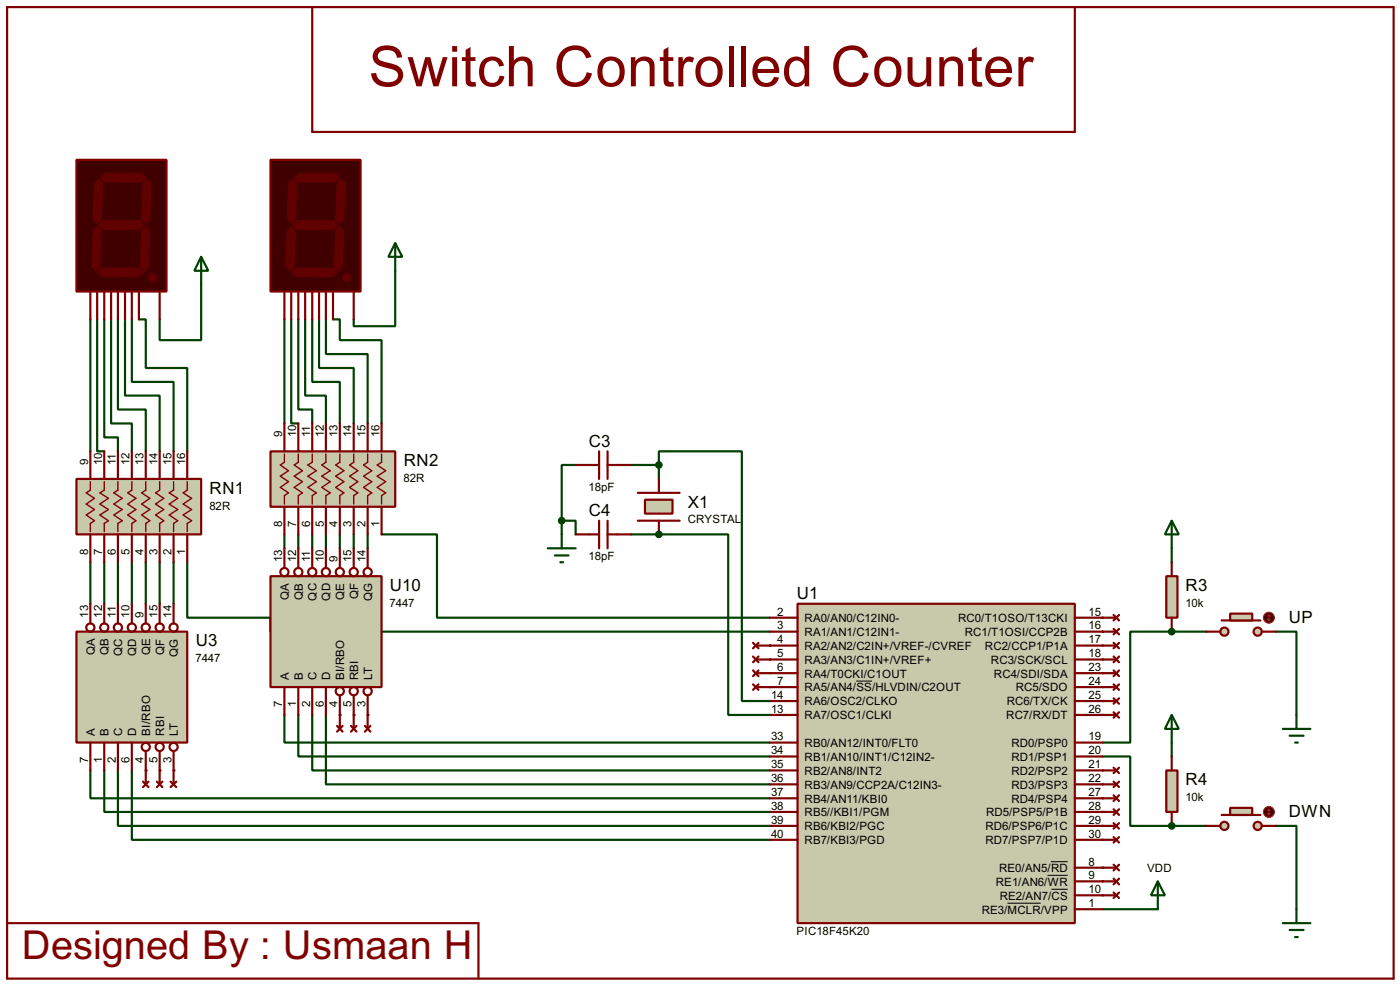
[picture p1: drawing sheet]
<svg xmlns="http://www.w3.org/2000/svg" width="256mm" height="180mm" viewBox="0 0 256 180" stroke-linecap="round" stroke-linejoin="round" font-family="sans-serif">
<path d="M36.9 52.1v10.2h-7.6v-3.8M72.4 49.6v10.1h-7.6v-1.2" fill="none" stroke="#004000" stroke-width=".4"/>
<g fill="#004000">
<circle cx="141" cy="123.2" r=".2"/>
<circle cx="141" cy="125.8" r=".2"/>
<circle cx="202" cy="113.1" r=".2"/>
<circle cx="202" cy="120.7" r=".2"/>
<circle cx="202" cy="123.2" r=".2"/>
<circle cx="202" cy="125.8" r=".2"/>
<circle cx="202" cy="128.3" r=".2"/>
<circle cx="202" cy="130.9" r=".2"/>
<circle cx="202" cy="141" r=".2"/>
<circle cx="202" cy="143.6" r=".2"/>
<circle cx="202" cy="146.1" r=".2"/>
<circle cx="202" cy="148.6" r=".2"/>
<circle cx="202" cy="151.2" r=".2"/>
<circle cx="202" cy="153.7" r=".2"/>
<circle cx="202" cy="158.8" r=".2"/>
<circle cx="202" cy="161.3" r=".2"/>
<circle cx="202" cy="163.9" r=".2"/>
</g>
<path d="M202 166.4h10.1" fill="none" stroke="#004000" stroke-width=".4"/>
<g fill="#004000">
<circle cx="202" cy="115.6" r=".2"/>
<circle cx="202" cy="118.2" r=".2"/>
<circle cx="141" cy="118.2" r=".2"/>
<circle cx="141" cy="120.7" r=".2"/>
<circle cx="214.7" cy="115.6" r=".2"/>
</g>
<path d="M214.7 100.4v2.5M221 115.6h-13.9v20.3h-5.1M233.7 115.6h3.8v15.3" fill="none" stroke="#004000" stroke-width=".4"/>
<circle cx="214.7" cy="151.2" r=".2" fill="#004000"/>
<path d="M202 138.5h5.1v12.7h13.9M214.7 135.9v2.6M233.7 151.2h3.8v15.2" fill="none" stroke="#004000" stroke-width=".4"/>
<circle cx="120.7" cy="97.8" r=".2" fill="#004000"/>
<path d="M102.9 95.3h2.6v2.5M102.9 95.3v2.5M105.5 85.1h-2.6v10.2M115.6 97.8h17.8v33.1h7.6M115.6 85.1h5.1v-2.5h15.2v45.7h5.1M52.1 130.9v5h88.9M54.7 130.9v7.6h86.3M57.2 130.9v10.1h83.8M59.7 130.9v12.7h81.3" fill="none" stroke="#004000" stroke-width=".4"/>
<g fill="#004000">
<circle cx="62.3" cy="130.9" r=".2"/>
<circle cx="64.8" cy="130.9" r=".2"/>
<circle cx="67.4" cy="130.9" r=".2"/>
</g>
<path d="M16.6 141v5.1h124.4M19.1 141v7.6h121.9M21.6 141v10.2h119.4M24.2 141v12.7h116.8" fill="none" stroke="#004000" stroke-width=".4"/>
<g fill="#004000">
<circle cx="26.7" cy="141" r=".2"/>
<circle cx="29.3" cy="141" r=".2"/>
<circle cx="31.8" cy="141" r=".2"/>
</g>
<g fill="none" stroke="#004000" stroke-width=".4">
<path d="M16.6 58.5v24.1M17.8 58.5v24.1h1.3M19.1 58.5v21.6h2.5v2.5M20.4 58.5v19h3.8v5.1M21.6 58.5v16.5h5.1v7.6M22.9 58.5v13.9h6.4v10.2M24.2 58.5v11.4h7.6v12.7M25.5 58.5h1.2v8.9h7.6v15.2M52.1 58.5v19M53.4 58.5v19h1.3M54.7 58.5v16.5h2.5v2.5M55.9 58.5v13.9h3.8v5.1"/>
<path d="M57.2 58.5v11.4h5.1v7.6M58.5 58.5v8.9h6.3v10.1M59.7 58.5v6.3h7.7v12.7M61 58.5h1.3v3.8h7.6v15.2M52.1 97.8v2.6M54.7 97.8v2.6M57.2 97.8v2.6M59.7 97.8v2.6M62.3 97.8v2.6M64.8 97.8v2.6M67.4 97.8v2.6M69.9 97.8h10.2v15.3h60.9"/>
<path d="M120.7 85.1v2.6M16.6 102.9v7.6M19.1 102.9v7.6M21.6 102.9v7.6M24.2 102.9v7.6M26.7 102.9v7.6M29.3 102.9v7.6M31.8 102.9v7.6M34.3 102.9v10.2h15.3v2.5h91.4M212.1 161.3l1.3 2.6h-2.5zM212.1 161.3v5.1"/>
</g>
<path d="M14 29.3h16.5v24.1h-16.5z" fill="#400000" stroke="#800000" stroke-width=".4"/>
<g fill="#600000" stroke="#600000" stroke-width=".18">
<path d="M18.3 32.6l.8-.8h6.9l.7 .8-.7 .7h-6.9z" fill-rule="evenodd"/>
<path d="M26.2 33.6l.8-.8 .7 .8-.2 6.6-.8 .7-.7-.7z" fill-rule="evenodd"/>
<path d="M18.1 41.2l.8-.8h6.8l.8 .8-.8 .8h-6.8z" fill-rule="evenodd"/>
<path d="M17.3 33.6l.8-.8 .8 .8-.3 6.6-.8 .7-.7-.7z" fill-rule="evenodd"/>
<path d="M26 42.2l.7-.7 .8 .7-.3 6.6-.7 .8-.8-.8z" fill-rule="evenodd"/>
<path d="M17.8 49.8l.8-.7h6.9l.7 .7-.7 .8h-6.9z" fill-rule="evenodd"/>
<path d="M17.1 42.2l.7-.7 .8 .7-.3 6.6-.7 .8-.8-.8z" fill-rule="evenodd"/>
<circle cx="27.9" cy="50.9" r=".75"/>
</g>
<path d="M16.6 53.4v5.1M17.8 53.4v5.1M19.1 53.4v5.1M20.4 53.4v5.1M21.6 53.4v5.1M22.9 53.4v5.1M24.2 53.4v5.1M25.5 53.4v5.1M29.3 53.4v5.1" fill="none" stroke="#800000" stroke-width=".4"/>
<path d="M49.6 29.3h16.5v24.1h-16.5z" fill="#400000" stroke="#800000" stroke-width=".4"/>
<g fill="#600000" stroke="#600000" stroke-width=".18">
<path d="M54.7 31.8h6.8l.8 .8-.8 .7h-6.8l-.8-.7z" fill-rule="evenodd"/>
<path d="M61.8 33.6l.7-.8 .8 .8-.3 6.6-.7 .7-.8-.7z" fill-rule="evenodd"/>
<path d="M53.6 41.2l.8-.8h6.9l.7 .8-.7 .8h-6.9z" fill-rule="evenodd"/>
<path d="M52.9 33.6l.7-.8 .8 .8-.2 6.6-.8 .7-.8-.7z" fill-rule="evenodd"/>
<path d="M61.5 42.2l.8-.7 .7 .7-.2 6.6-.8 .8-.7-.8z" fill-rule="evenodd"/>
<path d="M53.4 49.8l.8-.7h6.8l.8 .7-.8 .8h-6.8z" fill-rule="evenodd"/>
<path d="M52.6 42.2l.8-.7 .8 .7-.3 6.6-.8 .8-.7-.8z" fill-rule="evenodd"/>
<circle cx="63.5" cy="50.9" r=".75"/>
</g>
<g fill="none" stroke="#800000" stroke-width=".4">
<path d="M52.1 53.4v5.1M53.4 53.4v5.1M54.7 53.4v5.1M55.9 53.4v5.1M57.2 53.4v5.1M58.5 53.4v5.1M59.7 53.4v5.1M61 53.4v5.1M64.8 53.4v5.1M138 117.7l1 1M138.5 118.2h2.5M139 117.7l-1 1"/>
<path d="M202 113.1h2.5M202 115.6h2.5M202 118.2h2.5M204 112.6l1 1M204 115.1l1 1M204 117.7l1 1M205 112.6l-1 1M205 115.1l-1 1M205 117.7l-1 1M138 120.2l1 1M138 122.7l1 1.1M138 125.3l1 1"/>
<path d="M138.5 120.7h2.5M138.5 123.2h2.5M138.5 125.8h2.5M139 120.2l-1 1M139 122.7l-1 1.1M139 125.3l-1 1M202 120.7h2.5M202 123.2h2.5M202 125.8h2.5M202 128.3h2.5M202 130.9h2.5M204 120.2l1 1"/>
<path d="M204 122.7l1 1.1M204 125.3l1 1M204 127.8l1 1M204 130.4l1 1M205 120.2l-1 1M205 122.7l-1 1.1M205 125.3l-1 1M205 127.8l-1 1M205 130.4l-1 1M202 141h2.5M202 143.6h2.5M202 146.1h2.5"/>
<path d="M202 148.6h2.5M202 151.2h2.5M202 153.7h2.5M202 158.8h2.5M204 140.5l1 1M204 143.1l1 1M204 145.6l1 1M204 148.1l1 1.1M204 150.7l1 1M204 153.2l1 1M204 158.3l1 1M205 140.5l-1 1"/>
<path d="M205 143.1l-1 1M205 145.6l-1 1M205 148.1l-1 1.1M205 150.7l-1 1M205 153.2l-1 1M205 158.3l-1 1M202 161.3h2.5M202 163.9h2.5M204 160.8l1 1.1M204 163.4l1 1M205 160.8l-1 1.1M205 163.4l-1 1"/>
</g>
<path d="M36.9 47l1.3 2.6h-2.6zM36.9 47v5.1M72.4 44.5l1.3 2.5h-2.5zM72.4 44.5v5.1" fill="none" stroke="#004000" stroke-width=".4"/>
<path d="M146.1 110.5h50.8v58.5h-50.8z" fill="#c8c8aa" stroke="#800000" stroke-width=".4"/>
<g fill="none" stroke="#800000" stroke-width=".4">
<path d="M141 113.1h5.1M141 115.6h5.1M141 118.2h5.1M196.9 113.1h5.1M196.9 115.6h5.1M196.9 118.2h5.1M141 123.2h5.1M141 125.8h5.1M141 128.3h5.1M141 130.9h5.1M141 135.9h5.1M141 138.5h5.1"/>
<path d="M141 120.7h5.1M196.9 123.2h5.1M196.9 125.8h5.1M196.9 128.3h5.1M196.9 130.9h5.1M196.9 135.9h5.1M196.9 138.5h5.1M196.9 120.7h5.1M141 141h5.1M141 143.6h5.1M141 146.1h5.1M141 148.6h5.1"/>
<path d="M141 151.2h5.1M141 153.7h5.1M196.9 141h5.1M196.9 143.6h5.1M196.9 146.1h5.1M196.9 148.6h5.1M196.9 151.2h5.1M196.9 153.7h5.1M196.9 158.8h5.1M196.9 161.3h5.1M196.9 163.9h5.1M196.9 166.4h5.1"/>
</g>
<path d="M156.9 124.7h2.9M192.5 157.7h3.1M184.6 165.3h6.1M191.9 160.2h3.7M192.6 162.8h3" fill="none" stroke="#000" stroke-width=".18"/>
<g fill="#c8c8aa" stroke="#800000" stroke-width=".4">
<circle cx="230.4" cy="115.6" r=".75"/>
<circle cx="224.3" cy="115.6" r=".75"/>
</g>
<path d="M223.8 113.6h7.1" fill="none" stroke="#800000" stroke-width=".4"/>
<path d="M225.4 112.3h4v1.3h-4z" fill="#c8c8aa" stroke="#800000" stroke-width=".4"/>
<path d="M221 115.6h2.6M231.2 115.6h2.5" fill="none" stroke="#800000" stroke-width=".4"/>
<circle cx="232.4" cy="113.1" r="1" fill="#400000" stroke="#f00" stroke-width=".2"/>
<path d="M232.2 113.3l.3 .3M232.5 112.6v1M232.5 112.6l-.3 .2M232.5 112.6l.2 .2M232.7 113.3l-.2 .3" fill="none" stroke="#f00" stroke-width=".2"/>
<path d="M213.7 105.5h2v7.6h-2z" fill="#c8c8aa" stroke="#800000" stroke-width=".4"/>
<path d="M214.7 102.9v2.6M214.7 113.1v2.5" fill="none" stroke="#800000" stroke-width=".4"/>
<circle cx="214.6" cy="115.6" r=".5" fill="#004000" stroke="#004000" stroke-width=".4"/>
<path d="M214.7 95.3l1.3 2.5h-2.6zM214.7 95.3v5.1M235 133.4h5.1M236.3 134.7h2.5M237.3 135.9h.5M237.5 130.9v2.5" fill="none" stroke="#004000" stroke-width=".4"/>
<g fill="#c8c8aa" stroke="#800000" stroke-width=".4">
<circle cx="230.4" cy="151.2" r=".75"/>
<circle cx="224.3" cy="151.2" r=".75"/>
</g>
<path d="M223.8 149.2h7.1" fill="none" stroke="#800000" stroke-width=".4"/>
<path d="M225.4 147.9h4v1.3h-4z" fill="#c8c8aa" stroke="#800000" stroke-width=".4"/>
<path d="M221 151.2h2.6M231.2 151.2h2.5" fill="none" stroke="#800000" stroke-width=".4"/>
<circle cx="232.4" cy="148.6" r="1" fill="#400000" stroke="#f00" stroke-width=".2"/>
<path d="M232.2 148.9l.3 .3M232.5 148.1v1.1M232.5 148.1l-.3 .3M232.5 148.1l.2 .3M232.7 148.9l-.2 .3" fill="none" stroke="#f00" stroke-width=".2"/>
<path d="M213.7 141h2v7.6h-2z" fill="#c8c8aa" stroke="#800000" stroke-width=".4"/>
<path d="M1.3 1.3h254v177.8h-254zM57.2 1.3v22.9h139.7v-22.9M116.9 90.2h7.6M116.9 95.3h7.6M214.7 138.5v2.5M214.7 148.6v2.6M1.3 169h86.4v10.1" fill="none" stroke="#800000" stroke-width=".4"/>
<circle cx="214.6" cy="151.2" r=".5" fill="#004000" stroke="#004000" stroke-width=".4"/>
<path d="M214.7 130.9l1.3 2.5h-2.6zM214.7 130.9v5M235 169h5.1M236.3 170.2h2.5M237.3 171.5h.5M237.5 166.4v2.6" fill="none" stroke="#004000" stroke-width=".4"/>
<path d="M118.2 91.5h5v2.5h-5z" fill="#c8c8aa" stroke="#800000" stroke-width=".4"/>
<g fill="none" stroke="#800000" stroke-width=".4">
<path d="M105.5 85.1h4.3M105.5 97.8h4.3M109.8 82.6v5.1M109.8 95.3v5.1M111.3 82.6v5.1M111.3 95.3v5.1M111.3 85.1h4.3M111.3 97.8h4.3M120.7 87.7v2.5M120.7 95.3v2.5M61.8 132.9l1 1M62.3 130.9v2.5"/>
<path d="M62.8 132.9l-1 1M64.3 132.9l1 1M64.8 130.9v2.5M65.3 132.9l-1 1M66.9 132.9l1 1M67.4 130.9v2.5M67.9 132.9l-1 1M26.2 143.1l1 1M26.7 141v2.6M27.2 143.1l-1 1M28.8 143.1l1 1M29.3 141v2.6"/>
<path d="M29.8 143.1l-1 1M31.3 143.1l1 1M31.8 141v2.6M32.3 143.1l-1 1"/>
</g>
<g fill="#004000" stroke="#004000" stroke-width=".4">
<circle cx="120.7" cy="97.8" r=".5"/>
<circle cx="102.9" cy="95.3" r=".5"/>
<circle cx="120.7" cy="85.1" r=".5"/>
</g>
<path d="M102.9 97.8v2.6M100.4 100.4h5.1M101.7 101.7h2.5M102.7 102.9h.5" fill="none" stroke="#004000" stroke-width=".4"/>
<path d="M49.6 105.5h20.3v20.3h-20.3z" fill="#c8c8aa" stroke="#800000" stroke-width=".4"/>
<g fill="none" stroke="#800000" stroke-width=".4">
<path d="M52.1 100.4v3.5M54.7 100.4v3.5M57.2 100.4v3.5M59.7 100.4v3.5M62.3 100.4v3.5M64.8 100.4v3.5M67.4 100.4v3.5M52.1 125.8v5.1M54.7 125.8v5.1M57.2 125.8v5.1M59.7 125.8v5.1M62.3 127.3v3.6"/>
<path d="M64.8 127.3v3.6M67.4 127.3v3.6"/>
<circle cx="52.1" cy="104.7" r=".75"/>
<circle cx="54.6" cy="104.7" r=".75"/>
<circle cx="57.2" cy="104.7" r=".75"/>
<circle cx="59.7" cy="104.7" r=".75"/>
<circle cx="62.2" cy="104.7" r=".75"/>
<circle cx="64.8" cy="104.7" r=".75"/>
<circle cx="67.3" cy="104.7" r=".75"/>
<circle cx="62.2" cy="126.5" r=".75"/>
<circle cx="64.8" cy="126.5" r=".75"/>
<circle cx="67.3" cy="126.5" r=".75"/>
</g>
<path d="M14 115.6h20.3v20.3h-20.3z" fill="#c8c8aa" stroke="#800000" stroke-width=".4"/>
<g fill="none" stroke="#800000" stroke-width=".4">
<path d="M16.6 110.5v3.6M19.1 110.5v3.6M21.6 110.5v3.6M24.2 110.5v3.6M26.7 110.5v3.6M29.3 110.5v3.6M31.8 110.5v3.6M16.6 135.9v5.1M19.1 135.9v5.1M21.6 135.9v5.1M24.2 135.9v5.1M26.7 137.5v3.5"/>
<path d="M29.3 137.5v3.5M31.8 137.5v3.5"/>
<circle cx="16.5" cy="114.9" r=".75"/>
<circle cx="19.1" cy="114.9" r=".75"/>
<circle cx="21.6" cy="114.9" r=".75"/>
<circle cx="24.1" cy="114.9" r=".75"/>
<circle cx="26.7" cy="114.9" r=".75"/>
<circle cx="29.2" cy="114.9" r=".75"/>
<circle cx="31.8" cy="114.9" r=".75"/>
<circle cx="26.7" cy="136.7" r=".75"/>
<circle cx="29.2" cy="136.7" r=".75"/>
<circle cx="31.8" cy="136.7" r=".75"/>
</g>
<path d="M14 87.7h22.9v10.1h-22.9z" fill="#c8c8aa" stroke="#800000" stroke-width=".4"/>
<path d="M16.6 88.2v1.5l-.8 .5 1.5 1-1.5 1.1 1.5 1-1.5 1 1.5 1-.7 .5v1.5M19.1 88.2v1.5l-.8 .5 1.6 1-1.6 1.1 1.6 1-1.6 1 1.6 1-.8 .5v1.5M21.6 88.2v1.5l-.7 .5 1.5 1-1.5 1.1 1.5 1-1.5 1 1.5 1-.8 .5v1.5M24.2 88.2v1.5l-.8 .5 1.5 1-1.5 1.1 1.5 1-1.5 1 1.5 1-.7 .5v1.5M26.7 88.2v1.5l-.7 .5 1.5 1-1.5 1.1 1.5 1-1.5 1 1.5 1-.8 .5v1.5M29.3 88.2v1.5l-.8 .5 1.5 1-1.5 1.1 1.5 1-1.5 1 1.5 1-.7 .5v1.5M31.8 88.2v1.5l-.8 .5 1.6 1-1.6 1.1 1.6 1-1.6 1 1.6 1-.8 .5v1.5M34.3 88.2v1.5l-.7 .5 1.5 1-1.5 1.1 1.5 1-1.5 1 1.5 1-.8 .5v1.5" fill="none" stroke="#800000" stroke-width=".25"/>
<g fill="none" stroke="#800000" stroke-width=".4">
<path d="M16.6 82.6v5.1M16.6 97.8v5.1M19.1 82.6v5.1M19.1 97.8v5.1M21.6 82.6v5.1M21.6 97.8v5.1M24.2 82.6v5.1M24.2 97.8v5.1M26.7 82.6v5.1M26.7 97.8v5.1M29.3 82.6v5.1M29.3 97.8v5.1"/>
<path d="M31.8 82.6v5.1M31.8 97.8v5.1M34.3 82.6v5.1M34.3 97.8v5.1"/>
</g>
<path d="M49.6 82.6h22.8v10.2h-22.8z" fill="#c8c8aa" stroke="#800000" stroke-width=".4"/>
<path d="M52.1 83.1v1.5l-.7 .5 1.5 1.1-1.5 1 1.5 1-1.5 1 1.5 1-.8 .5v1.6M54.7 83.1v1.5l-.8 .5 1.5 1.1-1.5 1 1.5 1-1.5 1 1.5 1-.7 .5v1.6M57.2 83.1v1.5l-.8 .5 1.6 1.1-1.6 1 1.6 1-1.6 1 1.6 1-.8 .5v1.6M59.7 83.1v1.5l-.7 .5 1.5 1.1-1.5 1 1.5 1-1.5 1 1.5 1-.8 .5v1.6M62.3 83.1v1.5l-.8 .5 1.5 1.1-1.5 1 1.5 1-1.5 1 1.5 1-.7 .5v1.6M64.8 83.1v1.5l-.7 .5 1.5 1.1-1.5 1 1.5 1-1.5 1 1.5 1-.8 .5v1.6M67.4 83.1v1.5l-.8 .5 1.5 1.1-1.5 1 1.5 1-1.5 1 1.5 1-.7 .5v1.6M69.9 83.1v1.5l-.8 .5 1.6 1.1-1.6 1 1.6 1-1.6 1 1.6 1-.8 .5v1.6" fill="none" stroke="#800000" stroke-width=".25"/>
<g fill="none" stroke="#800000" stroke-width=".4">
<path d="M52.1 77.5v5.1M54.7 77.5v5.1M57.2 77.5v5.1M59.7 77.5v5.1M62.3 77.5v5.1M64.8 77.5v5.1M67.4 77.5v5.1M69.9 77.5v5.1M52.1 92.8v5M54.7 92.8v5M57.2 92.8v5M59.7 92.8v5"/>
<path d="M62.3 92.8v5M64.8 92.8v5M67.4 92.8v5M69.9 92.8v5"/>
</g>
<text font-size="11.5" fill="#800000" x="67.5" y="15.8">Switch Controlled Counter</text>
<text font-size="8.2" fill="#800000" x="4" y="175.6">Designed By : Usmaan H</text>
<g font-size="3.5">
<text x="107.9" y="81.8">C3</text>
<text x="74" y="85.3">RN2</text>
<text x="38.4" y="90.4">RN1</text>
<text x="107.9" y="94.5">C4</text>
<text x="126" y="92.9">X1</text>
<text x="71.4" y="108.2">U10</text>
<text x="146" y="109.7">U1</text>
<text x="217.2" y="108.2">R3</text>
<text x="35.9" y="118.3">U3</text>
<text x="236.1" y="114.1">UP</text>
<text x="217.2" y="143.7">R4</text>
<text x="236.1" y="149.6">DWN</text>
</g>
<g font-size="2.4">
<text x="51.7" y="80.1" transform="rotate(-90 51.7 80.1)">9</text>
<text x="54.2" y="80.1" transform="rotate(-90 54.2 80.1)">10</text>
<text x="56.8" y="80.1" transform="rotate(-90 56.8 80.1)">11</text>
<text x="59.3" y="80.1" transform="rotate(-90 59.3 80.1)">12</text>
<text x="61.9" y="80.1" transform="rotate(-90 61.9 80.1)">13</text>
<text x="64.4" y="80.1" transform="rotate(-90 64.4 80.1)">14</text>
<text x="66.9" y="80.1" transform="rotate(-90 66.9 80.1)">15</text>
<text x="69.5" y="80.1" transform="rotate(-90 69.5 80.1)">16</text>
<text x="16.2" y="85.1" transform="rotate(-90 16.2 85.1)">9</text>
<text x="18.7" y="85.1" transform="rotate(-90 18.7 85.1)">10</text>
<text x="21.2" y="85.1" transform="rotate(-90 21.2 85.1)">11</text>
<text x="23.8" y="85.1" transform="rotate(-90 23.8 85.1)">12</text>
<text x="26.3" y="85.1" transform="rotate(-90 26.3 85.1)">13</text>
<text x="28.9" y="85.1" transform="rotate(-90 28.9 85.1)">14</text>
<text x="31.4" y="85.1" transform="rotate(-90 31.4 85.1)">15</text>
<text x="33.9" y="85.1" transform="rotate(-90 33.9 85.1)">16</text>
<text x="73.9" y="88.2">82R</text>
<text x="107.8" y="89.9">18pF</text>
<text x="38.4" y="93.3">82R</text>
<text x="126" y="95.8">CRYSTAL</text>
<text x="16.1" y="101.5" transform="rotate(-90 16.1 101.5)">8</text>
<text x="18.7" y="101.5" transform="rotate(-90 18.7 101.5)">7</text>
<text x="21.2" y="101.5" transform="rotate(-90 21.2 101.5)">6</text>
<text x="23.8" y="101.5" transform="rotate(-90 23.8 101.5)">5</text>
<text x="26.3" y="101.5" transform="rotate(-90 26.3 101.5)">4</text>
<text x="28.9" y="101.5" transform="rotate(-90 28.9 101.5)">3</text>
<text x="31.4" y="101.5" transform="rotate(-90 31.4 101.5)">2</text>
<text x="33.9" y="101.5" transform="rotate(-90 33.9 101.5)">1</text>
<text x="51.7" y="96.5" transform="rotate(-90 51.7 96.5)">8</text>
<text x="54.2" y="96.5" transform="rotate(-90 54.2 96.5)">7</text>
<text x="56.8" y="96.5" transform="rotate(-90 56.8 96.5)">6</text>
<text x="59.3" y="96.5" transform="rotate(-90 59.3 96.5)">5</text>
<text x="61.9" y="96.5" transform="rotate(-90 61.9 96.5)">4</text>
<text x="64.4" y="96.5" transform="rotate(-90 64.4 96.5)">3</text>
<text x="66.9" y="96.5" transform="rotate(-90 66.9 96.5)">2</text>
<text x="69.5" y="96.5" transform="rotate(-90 69.5 96.5)">1</text>
<text x="51.7" y="102.9" transform="rotate(-90 51.7 102.9)">13</text>
<text x="54.3" y="102.9" transform="rotate(-90 54.3 102.9)">12</text>
<text x="56.8" y="102.9" transform="rotate(-90 56.8 102.9)">11</text>
<text x="59.3" y="102.9" transform="rotate(-90 59.3 102.9)">10</text>
<text x="61.9" y="102.9" transform="rotate(-90 61.9 102.9)">9</text>
<text x="64.4" y="102.9" transform="rotate(-90 64.4 102.9)">15</text>
<text x="67" y="102.9" transform="rotate(-90 67 102.9)">14</text>
<text x="107.8" y="102.6">18pF</text>
<text x="16.1" y="113.1" transform="rotate(-90 16.1 113.1)">13</text>
<text x="18.7" y="113.1" transform="rotate(-90 18.7 113.1)">12</text>
<text x="21.2" y="113.1" transform="rotate(-90 21.2 113.1)">11</text>
<text x="23.7" y="113.1" transform="rotate(-90 23.7 113.1)">10</text>
<text x="26.3" y="113.1" transform="rotate(-90 26.3 113.1)">9</text>
<text x="28.8" y="113.1" transform="rotate(-90 28.8 113.1)">15</text>
<text x="31.4" y="113.1" transform="rotate(-90 31.4 113.1)">14</text>
<text x="52.9" y="109.8" transform="rotate(-90 52.9 109.8)">QA</text>
<text x="55.5" y="109.8" transform="rotate(-90 55.5 109.8)">QB</text>
<text x="58" y="109.9" transform="rotate(-90 58 109.9)">QC</text>
<text x="60.5" y="109.9" transform="rotate(-90 60.5 109.9)">QD</text>
<text x="63.1" y="109.8" transform="rotate(-90 63.1 109.8)">QE</text>
<text x="65.6" y="109.7" transform="rotate(-90 65.6 109.7)">QF</text>
<text x="68.2" y="110.1" transform="rotate(-90 68.2 110.1)">QG</text>
<text x="71.4" y="111.1">7447</text>
<text x="142.4" y="112.7">2</text>
<text x="147.4" y="113.9">RA0/AN0/C12IN0-</text>
<text x="175.5" y="113.9">RC0/T1OSO/T13CKI</text>
<text x="199.4" y="112.7">15</text>
<text x="217.2" y="111.1">10k</text>
<text x="17.4" y="120" transform="rotate(-90 17.4 120)">QA</text>
<text x="19.9" y="120" transform="rotate(-90 19.9 120)">QB</text>
<text x="27.5" y="120" transform="rotate(-90 27.5 120)">QE</text>
<text x="30" y="119.9" transform="rotate(-90 30 119.9)">QF</text>
<text x="142.4" y="115.2">3</text>
<text x="142.4" y="117.8">4</text>
<text x="147.4" y="116.4">RA1/AN1/C12IN1-</text>
<text x="147.4" y="119">RA2/AN2/C2IN+/VREF-/CVREF</text>
<text x="176.7" y="116.4">RC1/T1OSI/CCP2B</text>
<text x="180.4" y="119">RC2/CCP1/P1A</text>
<text x="199.4" y="115.2">16</text>
<text x="199.4" y="117.8">17</text>
<text x="22.4" y="120.1" transform="rotate(-90 22.4 120.1)">QC</text>
<text x="24.9" y="120.1" transform="rotate(-90 24.9 120.1)">QD</text>
<text x="32.6" y="120.2" transform="rotate(-90 32.6 120.2)">QG</text>
<text x="35.8" y="121.2">7447</text>
<text x="52.9" y="124.5" transform="rotate(-90 52.9 124.5)">A</text>
<text x="55.4" y="124.5" transform="rotate(-90 55.4 124.5)">B</text>
<text x="58" y="124.5" transform="rotate(-90 58 124.5)">C</text>
<text x="60.5" y="124.5" transform="rotate(-90 60.5 124.5)">D</text>
<text x="63.1" y="124.5" transform="rotate(-90 63.1 124.5)">BI/RBO</text>
<text x="65.6" y="124.5" transform="rotate(-90 65.6 124.5)">RBI</text>
<text x="68.2" y="124.5" transform="rotate(-90 68.2 124.5)">LT</text>
<text x="142.4" y="122.8">6</text>
<text x="142.4" y="125.4">7</text>
<text x="142.4" y="120.3">5</text>
<text x="147.4" y="124">RA4/T0CKI/C1OUT</text>
<text x="147.4" y="121.5">RA3/AN3/C1IN+/VREF+</text>
<text x="181.5" y="121.5">RC3/SCK/SCL</text>
<text x="182.1" y="124">RC4/SDI/SDA</text>
<text x="199.4" y="120.3">18</text>
<text x="199.4" y="122.8">23</text>
<text x="199.4" y="125.4">24</text>
<text x="51.7" y="129.5" transform="rotate(-90 51.7 129.5)">7</text>
<text x="54.2" y="129.5" transform="rotate(-90 54.2 129.5)">1</text>
<text x="56.8" y="129.4" transform="rotate(-90 56.8 129.4)">2</text>
<text x="59.3" y="129.4" transform="rotate(-90 59.3 129.4)">6</text>
<text x="61.8" y="129.5" transform="rotate(-90 61.8 129.5)">4</text>
<text x="64.4" y="129.5" transform="rotate(-90 64.4 129.5)">5</text>
<text x="66.9" y="129.5" transform="rotate(-90 66.9 129.5)">3</text>
<text x="141.3" y="127.9">14</text>
<text x="141.3" y="130.5">13</text>
<text x="147.4" y="126.6">RA5/AN4/SS/HLVDIN/C2OUT</text>
<text x="147.4" y="129.1">RA6/OSC2/CLKO</text>
<text x="147.4" y="131.7">RA7/OSC1/CLKI</text>
<text x="184.3" y="131.7">RC7/RX/DT</text>
<text x="184.4" y="129.1">RC6/TX/CK</text>
<text x="186.1" y="126.6">RC5/SDO</text>
<text x="199.4" y="127.9">25</text>
<text x="199.4" y="130.5">26</text>
<text x="17.3" y="134.6" transform="rotate(-90 17.3 134.6)">A</text>
<text x="19.9" y="134.6" transform="rotate(-90 19.9 134.6)">B</text>
<text x="22.4" y="134.6" transform="rotate(-90 22.4 134.6)">C</text>
<text x="25" y="134.6" transform="rotate(-90 25 134.6)">D</text>
<text x="27.5" y="134.6" transform="rotate(-90 27.5 134.6)">BI/RBO</text>
<text x="30.1" y="134.6" transform="rotate(-90 30.1 134.6)">RBI</text>
<text x="32.6" y="134.6" transform="rotate(-90 32.6 134.6)">LT</text>
<text x="141.3" y="135.5">33</text>
<text x="147.4" y="136.7">RB0/AN12/INT0/FLT0</text>
<text x="185.3" y="136.7">RD0/PSP0</text>
<text x="199.4" y="135.5">19</text>
<text x="16.2" y="139.6" transform="rotate(-90 16.2 139.6)">7</text>
<text x="18.7" y="139.6" transform="rotate(-90 18.7 139.6)">1</text>
<text x="21.2" y="139.6" transform="rotate(-90 21.2 139.6)">2</text>
<text x="23.8" y="139.6" transform="rotate(-90 23.8 139.6)">6</text>
<text x="26.3" y="139.6" transform="rotate(-90 26.3 139.6)">4</text>
<text x="28.9" y="139.6" transform="rotate(-90 28.9 139.6)">5</text>
<text x="31.4" y="139.6" transform="rotate(-90 31.4 139.6)">3</text>
<text x="141.3" y="138.1">34</text>
<text x="141.3" y="140.6">35</text>
<text x="141.3" y="143.2">36</text>
<text x="147.4" y="139.3">RB1/AN10/INT1/C12IN2-</text>
<text x="147.4" y="141.8">RB2/AN8/INT2</text>
<text x="185.3" y="139.3">RD1/PSP1</text>
<text x="185.3" y="141.8">RD2/PSP2</text>
<text x="199.4" y="138.1">20</text>
<text x="199.4" y="140.6">21</text>
<text x="199.4" y="143.2">22</text>
<text x="141.3" y="145.7">37</text>
<text x="141.3" y="148.2">38</text>
<text x="147.4" y="144.4">RB3/AN9/CCP2A/C12IN3-</text>
<text x="147.4" y="146.9">RB4/AN11/KBI0</text>
<text x="147.4" y="149.4">RB5//KBI1/PGM</text>
<text x="180.6" y="149.4">RD5/PSP5/P1B</text>
<text x="185.3" y="144.4">RD3/PSP3</text>
<text x="185.3" y="146.9">RD4/PSP4</text>
<text x="199.4" y="145.7">27</text>
<text x="199.4" y="148.2">28</text>
<text x="217.2" y="146.6">10k</text>
<text x="141.3" y="150.8">39</text>
<text x="141.3" y="153.3">40</text>
<text x="147.4" y="152">RB6/KBI2/PGC</text>
<text x="147.4" y="154.5">RB7/KBI3/PGD</text>
<text x="180.5" y="152">RD6/PSP6/P1C</text>
<text x="180.5" y="154.5">RD7/PSP7/P1D</text>
<text x="199.4" y="150.8">29</text>
<text x="199.4" y="153.3">30</text>
<text x="183" y="159.6">RE0/AN5/RD</text>
<text x="199.4" y="158.4">8</text>
<text x="199.4" y="160.9">9</text>
<text x="210.1" y="159.6">VDD</text>
<text x="179.8" y="167.2">RE3/MCLR/VPP</text>
<text x="182.4" y="162.1">RE1/AN6/WR</text>
<text x="183.1" y="164.7">RE2/AN7/CS</text>
<text x="199.4" y="163.5">10</text>
<text x="199.4" y="166">1</text>
<text x="145.9" y="171.2">PIC18F45K20</text>
</g>
</svg>
